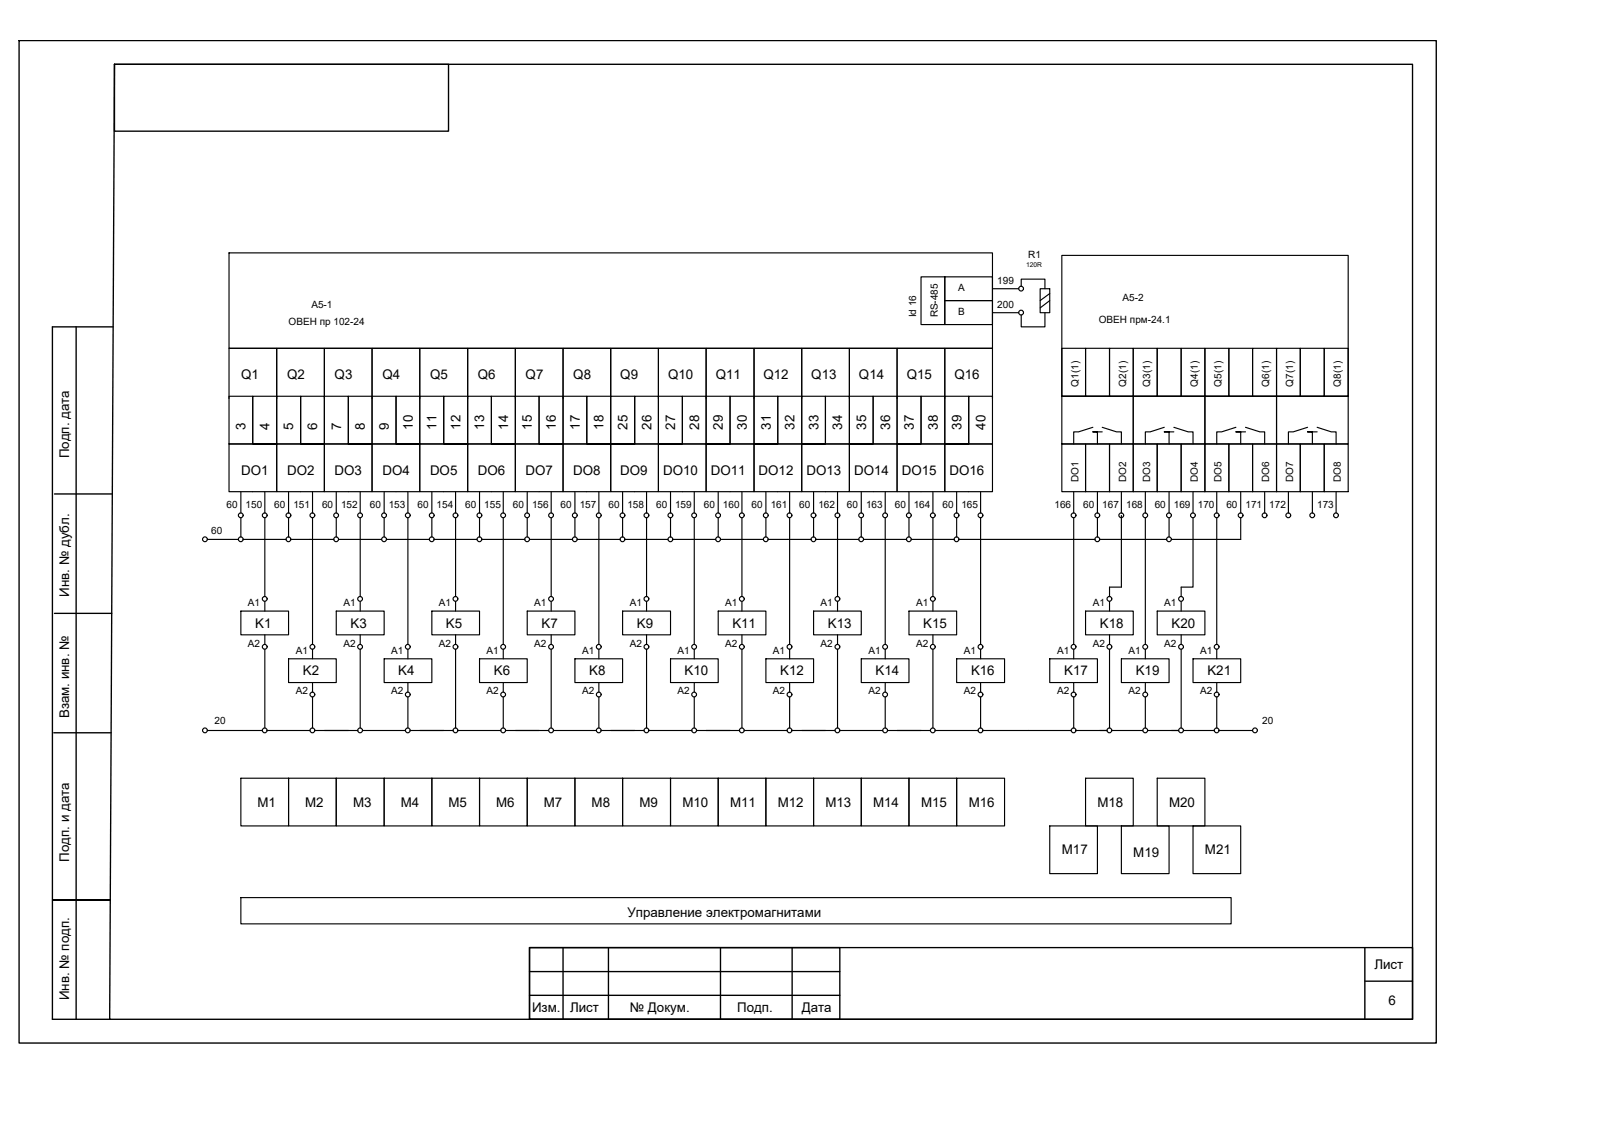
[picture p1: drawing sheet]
<svg xmlns="http://www.w3.org/2000/svg" width="297mm" height="210mm" viewBox="0 0 297 210" stroke-linecap="round" stroke-linejoin="round" font-family="sans-serif">
<g fill="none" stroke="#000" stroke-width=".25">
<path d="M3.5 7.5h263v185.9h-263zM21.2 11.9h240.9v177.1h-241.8zM21.2 11.9h62v12.4h-62zM14.1 60.6v128.4M21 60.6h-11.3v128.4h10.6M10.1 91.6h10.6M10.1 113.7h10.6M10 135.9h10.6M9.8 166.9h10.7M98.2 175.7h163.9v13.3h-163.9zM98.2 175.7h57.6v13.3h-57.6zM104.5 175.7v13.3"/>
<path d="M112.9 175.7v13.3M133.7 175.7v13.3M147 175.7v13.3M253.2 175.7v13.3M98.2 184.6h57.6M98.2 180.2h57.6M253.2 181.9h8.9"/>
</g>
<g fill="none" stroke="#000" stroke-width=".21">
<path d="M42.5 46.9h141.6v17.7h-141.6zM170.9 51.3h4.4v8.9h-4.4zM175.3 51.3h8.8v4.4h-8.8zM175.3 55.7h8.8v4.5h-8.8zM184.1 53.5h4.9M184.1 58h4.9M189.5 53.1v-1.3h4.4v1.7M193 53.5h1.8v4.5h-1.8zM193.9 58v2.6h-4.4v-2.2M194.8 55.7l-1.8 1.4M194.8 54.4l-1.8 1.3M197 47.4h53.1v26.1h-53.1z"/>
<path d="M42.5 73.5h4.4v8.8h-4.4zM46.9 73.5v8.8h4.4v8.9h-8.8v-8.9h8.8v-8.8zM51.3 73.5v-8.9h-8.8v9.3M51.3 73.5h4.5v8.8h-4.5zM55.8 73.5v8.8h4.4v8.9h-8.9v-8.9h8.9v-8.8zM60.2 73.5v-8.9h-8.9v9.3M60.2 73.5h4.4v8.8h-4.4zM64.6 73.5v8.8h4.4v8.9h-8.8v-8.9h8.8v-8.8zM69 73.5v-8.9h-8.8v9.3M69 73.5h4.5v8.8h-4.5zM73.5 73.5v8.8h4.4v8.9h-8.9v-8.9h8.9v-8.8zM77.9 73.5v-8.9h-8.9v9.3"/>
<path d="M77.9 73.5h4.4v8.8h-4.4zM82.3 73.5v8.8h4.5v8.9h-8.9v-8.9h8.9v-8.8zM86.8 73.5v-8.9h-8.9v9.3M86.8 73.5h4.4v8.8h-4.4zM91.2 73.5v8.8h4.4v8.9h-8.8v-8.9h8.8v-8.8zM95.6 73.5v-8.9h-8.8v9.3M95.6 73.5h4.4v8.8h-4.4zM100 73.5v8.8h4.5v8.9h-8.9v-8.9h8.9v-8.8zM104.5 73.5v-8.9h-8.9v9.3M104.5 73.5h4.4v8.8h-4.4zM104.5 73.9v-9.3h8.8v8.9v-8.9h8.9v9.3M108.9 73.5v8.8h4.4v8.9h-8.8v-8.9h8.8v-8.8z"/>
<path d="M113.3 73.5v8.8h8.9v8.9h-8.9v-8.9h4.5v-8.8zM117.8 73.5h4.4v8.8h-4.4zM122.2 73.5v8.8h8.8v8.9h-8.8v-8.9h4.4v-8.8zM122.2 73.5v-8.9h8.8v9.3M126.6 73.5h4.4v8.8h-4.4zM131 73.5v8.8h8.9v8.9h-8.9v-8.9h4.5v-8.8zM131 73.5v-8.9h8.9v9.3M135.5 73.5h4.4v8.8h-4.4zM139.9 73.5v8.8h8.8v8.9h-8.8v-8.9h4.4v-8.8zM139.9 73.5v-8.9h8.8v9.3M144.3 73.5h4.4v8.8h-4.4zM148.7 73.5v8.8h8.9v8.9h-8.9v-8.9h4.4v-8.8z"/>
<path d="M148.7 73.5v-8.9h8.9v9.3M153.1 73.5h4.5v8.8h-4.5zM157.6 73.5v8.8h8.8v8.9h-8.8v-8.9h4.4v-8.8zM157.6 73.5v-8.9h8.8v9.3M162 73.5h4.4v8.8h-4.4zM166.4 73.5v8.8h8.9v8.9h-8.9v-8.9h4.5v-8.8zM166.4 73.5v-8.9h8.9v9.3M170.9 73.5h4.4v8.8h-4.4zM175.3 73.5v8.8h8.8v8.9h-8.8v-8.9h4.4v-8.8zM175.3 73.5v-8.9h8.8v9.3M179.7 73.5h4.4v8.8h-4.4zM197 73.5h13.3v8.8h-13.3z"/>
<path d="M197 64.6h4.4v8.9h-4.4zM201.4 64.6h4.5v8.9h-4.5zM202.8 79.2l-2.7 .9h-.9v2.2M204.5 79.2l2.7 .9h.9v2.2M205.9 64.6h4.4v8.9h-4.4zM210.3 73.5h13.2v8.8h-13.2zM210.3 64.6h4.4v8.9h-4.4zM214.7 64.6h4.4v8.9h-4.4zM216 79.2l-2.6 .9h-.9v2.2M217.8 79.2l2.7 .9h.8v2.2M219.1 64.6h4.4v8.9h-4.4zM223.5 73.5h13.3v8.8h-13.3z"/>
<path d="M223.5 64.6h4.5v8.9h-4.5zM228 64.6h4.4v8.9h-4.4zM229.3 79.2l-2.7 .9h-.9v2.2M231.1 79.2l2.7 .9h.8v2.2M232.4 64.6h4.4v8.9h-4.4zM236.8 73.5h13.3v8.8h-13.3zM236.8 64.6h4.4v8.9h-4.4zM241.2 64.6h4.5v8.9h-4.5zM242.6 79.2l-2.7 .9h-.9v2.2M244.4 79.2l2.6 .9h.9v2.2M245.7 64.6h4.4v8.9h-4.4zM44.7 91.2v4"/>
<path d="M44.7 96v3.6M49.1 91.2v4M49.1 96v14.6M53.5 91.2v4M53.5 96v3.6M58 91.2v4M58 96v23.5M62.4 91.2v4M62.4 96v3.6M66.8 91.2v4M66.8 96v14.6M71.3 91.2v4"/>
<path d="M71.3 96v3.6M75.7 91.2v4M75.7 96v23.5M80.1 91.2v4M80.1 96v3.6M84.5 91.2v4M84.5 96v14.6M89 91.2v4M89 96v3.6M93.4 91.2v4M93.4 96v23.5M97.8 91.2v4"/>
<path d="M97.8 96v3.6M102.3 91.2v4M102.3 96v14.6M106.7 91.2v4M106.7 96v3.6M111.1 91.2v4M111.1 96v23.5M115.5 91.2v4M115.5 96v3.6M120 91.2v4M120 96v14.6M124.4 91.2v4"/>
<path d="M124.4 96v3.6M128.8 91.2v4M128.8 96v23.5M133.3 91.2v4M133.3 96v3.6M137.7 91.2v4M137.7 96v14.6M142.1 91.2v4M142.1 96v3.6M146.5 91.2v4M146.5 96v23.5M150.9 91.2v4"/>
<path d="M150.9 96v3.6M155.4 91.2v4M155.4 96v14.6M159.8 91.2v4M159.8 96v3.6M164.2 91.2v4M164.2 96v23.5M168.6 91.2v4M168.6 96v3.6M173.1 91.2v4M173.1 96v14.6M177.5 91.2v4"/>
<path d="M177.5 96v3.6M181.9 91.2v4M181.9 96v23.5M197 82.3h4.4v8.9h-4.4zM199.2 91.2v4M199.2 96v23.5M201.4 82.3h4.5v8.9h-4.5zM203.6 91.2v4M203.6 96v3.6M204.5 80.1h-1.7h.8v2.2M205.9 82.3h4.4v8.9h-4.4zM208.1 91.2v4"/>
<path d="M208.1 95.6v13.3h-2.2v1.7M210.3 82.3h4.4v8.9h-4.4zM212.5 91.2v4M212.5 96v23.5M214.7 82.3h4.4v8.9h-4.4zM216.9 91.2v4M216.9 96v3.6M217.8 80.1h-1.8h.9v2.2M219.1 82.3h4.4v8.9h-4.4zM221.3 96v12.9h-2.2v1.7M221.3 91.2v4M223.5 82.3h4.5v8.9h-4.5z"/>
<path d="M225.7 91.2v4M225.7 96v23.5M228 82.3h4.4v8.9h-4.4zM230.2 96v4h-12.8M230.2 91.2v4M231.1 80.1h-1.8h.9v2.2M232.4 82.3h4.4v8.9h-4.4zM234.6 91.2v4M236.8 82.3h4.4v8.9h-4.4zM239 91.2v4M241.2 82.3h4.5v8.9h-4.5zM243.5 91.2v4"/>
<path d="M244.4 80.1h-1.8h.9v2.2M245.7 82.3h4.4v8.9h-4.4zM247.9 91.2v4M38.5 100h5.8M44.7 113.3h8.8v4.4h-8.8zM45.2 100h7.9M49.1 111.5v1.8M49.1 117.7v1.8M54 100h8M62.4 113.3h8.9v4.4h-8.9zM62.9 100h7.9M66.8 111.5v1.8"/>
<path d="M66.8 117.7v1.8M71.7 100h8M80.1 113.3h8.9v4.4h-8.9zM80.5 100h8M84.5 111.5v1.8M84.5 117.7v1.8M89.4 100h8M97.8 113.3h8.9v4.4h-8.9zM98.2 100h8M102.3 111.5v1.8M102.3 117.7v1.8M107.1 100h8"/>
<path d="M115.5 113.3h8.9v4.4h-8.9zM116 100h7.9M120 111.5v1.8M120 117.7v1.8M124.8 100h8M133.3 113.3h8.8v4.4h-8.8zM133.7 100h7.9M137.7 111.5v1.8M137.7 117.7v1.8M142.5 100h8M150.9 113.3h8.9v4.4h-8.9zM151.4 100h8"/>
<path d="M155.4 111.5v1.8M155.4 117.7v1.8M160.3 100h7.9M168.6 113.3h8.9v4.4h-8.9zM169.1 100h8M173.1 111.5v1.8M173.1 117.7v1.8M178 100h25.2M201.4 113.3h8.9v4.4h-8.9zM204.1 100h12.4M205.9 111.5v1.8M205.9 117.7v1.8"/>
<path d="M214.7 113.3h8.8v4.4h-8.8zM219.1 111.5v1.8M219.1 117.7v1.8M38.5 135.5h10.2M49.1 120.4v14.6M49.6 135.5h7.9M53.5 122.2h8.9v4.4h-8.9zM58 120.4v1.8M58 126.6v1.7M58 129.2v5.8M58.4 135.5h8M66.8 120.4v14.6"/>
<path d="M67.3 135.5h8M71.3 122.2h8.8v4.4h-8.8zM75.7 120.4v1.8M75.7 126.6v1.7M75.7 129.2v5.8M76.1 135.5h8M84.5 120.4v14.6M85 135.5h7.9M89 122.2h8.8v4.4h-8.8zM93.4 120.4v1.8M93.4 126.6v1.7M93.4 129.2v5.8"/>
<path d="M93.8 135.5h8M102.3 120.4v14.6M102.7 135.5h7.9M106.7 122.2h8.8v4.4h-8.8zM111.1 120.4v1.8M111.1 126.6v1.7M111.1 129.2v5.8M111.5 135.5h8M120 120.4v14.6M120.4 135.5h8M124.4 122.2h8.9v4.4h-8.9zM128.8 120.4v1.8"/>
<path d="M128.8 126.6v1.7M128.8 129.2v5.8M129.3 135.5h7.9M137.7 120.4v14.6M138.1 135.5h8M142.1 122.2h8.8v4.4h-8.8zM146.5 120.4v1.8M146.5 126.6v1.7M146.5 129.2v5.8M147 135.5h7.9M155.4 120.4v14.6M155.8 135.5h8"/>
<path d="M159.8 122.2h8.8v4.4h-8.8zM164.2 120.4v1.8M164.2 126.6v1.7M164.2 129.2v5.8M164.7 135.5h7.9M173.1 120.4v14.6M173.5 135.5h8M177.5 122.2h8.9v4.4h-8.9zM181.9 120.4v1.8M181.9 126.6v1.7M181.9 129.2v5.8M182.4 135.5h16.3"/>
<path d="M194.8 122.2h8.8v4.4h-8.8zM199.2 120.4v1.8M199.2 126.6v1.7M199.2 129.2v5.8M199.6 135.5h5.8M205.9 120.4v14.6M206.3 135.5h5.7M208.1 122.2h8.8v4.4h-8.8zM212.5 120.4v1.8M212.5 126.6v1.7M212.5 129.2v5.8M212.9 135.5h5.8"/>
<path d="M219.1 120.4v14.6M219.6 135.5h5.7M221.3 122.2h8.9v4.4h-8.9zM225.7 120.4v1.8M225.7 126.6v1.7M225.7 129.2v5.8M226.2 135.5h6.2M44.7 144.3h8.8v8.8h-8.8zM53.5 144.3h8.9v8.8h-8.9zM62.4 144.3h8.9v8.8h-8.9zM71.3 144.3h8.8v8.8h-8.8zM80.1 144.3h8.9v8.8h-8.9z"/>
<path d="M89 144.3h8.8v8.8h-8.8zM97.8 144.3h8.9v8.8h-8.9zM106.7 144.3h8.8v8.8h-8.8zM115.5 144.3h8.9v8.8h-8.9zM124.4 144.3h8.9v8.8h-8.9zM133.3 144.3h8.8v8.8h-8.8zM142.1 144.3h8.8v8.8h-8.8zM150.9 144.3h8.9v8.8h-8.9zM159.8 144.3h8.8v8.8h-8.8zM168.6 144.3h8.9v8.8h-8.9zM177.5 144.3h8.9v8.8h-8.9zM194.8 153.1h8.8v8.9h-8.8z"/>
<path d="M201.4 144.3h8.9v8.8h-8.9zM208.1 153.1h8.8v8.9h-8.8zM214.7 144.3h8.8v8.8h-8.8zM221.3 153.1h8.9v8.9h-8.9zM44.7 166.4h183.7v4.9h-183.7z"/>
<circle cx="189.4" cy="58" r=".44"/>
<circle cx="189.4" cy="53.5" r=".44"/>
<circle cx="38" cy="100" r=".44"/>
<circle cx="44.7" cy="100" r=".44"/>
<circle cx="44.7" cy="95.6" r=".44"/>
<circle cx="49.1" cy="95.6" r=".44"/>
<circle cx="53.5" cy="100" r=".44"/>
<circle cx="53.5" cy="95.6" r=".44"/>
<circle cx="58" cy="95.6" r=".44"/>
<circle cx="62.4" cy="100" r=".44"/>
<circle cx="62.4" cy="95.6" r=".44"/>
<circle cx="66.8" cy="95.6" r=".44"/>
<circle cx="71.3" cy="100" r=".44"/>
<circle cx="71.3" cy="95.6" r=".44"/>
<circle cx="75.7" cy="95.6" r=".44"/>
<circle cx="80.1" cy="100" r=".44"/>
<circle cx="80.1" cy="95.6" r=".44"/>
<circle cx="84.5" cy="95.6" r=".44"/>
<circle cx="88.9" cy="95.6" r=".44"/>
<circle cx="88.9" cy="100" r=".44"/>
<circle cx="93.4" cy="95.6" r=".44"/>
<circle cx="97.8" cy="100" r=".44"/>
<circle cx="97.8" cy="95.6" r=".44"/>
<circle cx="102.2" cy="95.6" r=".44"/>
<circle cx="106.6" cy="100" r=".44"/>
<circle cx="106.6" cy="95.6" r=".44"/>
<circle cx="111.1" cy="95.6" r=".44"/>
<circle cx="115.5" cy="100" r=".44"/>
<circle cx="115.5" cy="95.6" r=".44"/>
<circle cx="119.9" cy="95.6" r=".44"/>
<circle cx="124.4" cy="95.6" r=".44"/>
<circle cx="124.4" cy="100" r=".44"/>
<circle cx="128.8" cy="95.6" r=".44"/>
<circle cx="133.2" cy="95.6" r=".44"/>
<circle cx="133.2" cy="100" r=".44"/>
<circle cx="137.6" cy="95.6" r=".44"/>
<circle cx="142.1" cy="95.6" r=".44"/>
<circle cx="142.1" cy="100" r=".44"/>
<circle cx="146.5" cy="95.6" r=".44"/>
<circle cx="150.9" cy="100" r=".44"/>
<circle cx="150.9" cy="95.6" r=".44"/>
<circle cx="155.4" cy="95.6" r=".44"/>
<circle cx="159.8" cy="100" r=".44"/>
<circle cx="159.8" cy="95.6" r=".44"/>
<circle cx="164.2" cy="95.6" r=".44"/>
<circle cx="168.6" cy="95.6" r=".44"/>
<circle cx="168.6" cy="100" r=".44"/>
<circle cx="173.1" cy="95.6" r=".44"/>
<circle cx="177.5" cy="100" r=".44"/>
<circle cx="177.5" cy="95.6" r=".44"/>
<circle cx="181.9" cy="95.6" r=".44"/>
<circle cx="199.2" cy="95.6" r=".44"/>
<circle cx="203.6" cy="100" r=".44"/>
<circle cx="203.6" cy="95.6" r=".44"/>
<circle cx="208" cy="95.6" r=".44"/>
<circle cx="212.5" cy="95.6" r=".44"/>
<circle cx="216.9" cy="100" r=".44"/>
<circle cx="216.9" cy="95.6" r=".44"/>
<circle cx="221.3" cy="95.6" r=".44"/>
<circle cx="225.7" cy="95.6" r=".44"/>
<circle cx="230.2" cy="95.6" r=".44"/>
<circle cx="234.6" cy="95.6" r=".44"/>
<circle cx="239" cy="95.6" r=".44"/>
<circle cx="243.5" cy="95.6" r=".44"/>
<circle cx="247.9" cy="95.6" r=".44"/>
<circle cx="49.1" cy="119.9" r=".44"/>
<circle cx="49.1" cy="111" r=".44"/>
<circle cx="58" cy="119.9" r=".44"/>
<circle cx="66.8" cy="119.9" r=".44"/>
<circle cx="66.8" cy="111" r=".44"/>
<circle cx="75.7" cy="119.9" r=".44"/>
<circle cx="84.5" cy="111" r=".44"/>
<circle cx="84.5" cy="119.9" r=".44"/>
<circle cx="93.4" cy="119.9" r=".44"/>
<circle cx="102.2" cy="111" r=".44"/>
<circle cx="102.2" cy="119.9" r=".44"/>
<circle cx="111.1" cy="119.9" r=".44"/>
<circle cx="119.9" cy="111" r=".44"/>
<circle cx="119.9" cy="119.9" r=".44"/>
<circle cx="128.8" cy="119.9" r=".44"/>
<circle cx="137.6" cy="111" r=".44"/>
<circle cx="137.6" cy="119.9" r=".44"/>
<circle cx="146.5" cy="119.9" r=".44"/>
<circle cx="155.4" cy="119.9" r=".44"/>
<circle cx="155.4" cy="111" r=".44"/>
<circle cx="164.2" cy="119.9" r=".44"/>
<circle cx="173.1" cy="111" r=".44"/>
<circle cx="173.1" cy="119.9" r=".44"/>
<circle cx="181.9" cy="119.9" r=".44"/>
<circle cx="199.2" cy="119.9" r=".44"/>
<circle cx="205.8" cy="111" r=".44"/>
<circle cx="205.8" cy="119.9" r=".44"/>
<circle cx="212.5" cy="119.9" r=".44"/>
<circle cx="219.1" cy="111" r=".44"/>
<circle cx="219.1" cy="119.9" r=".44"/>
<circle cx="225.7" cy="119.9" r=".44"/>
<circle cx="38" cy="135.4" r=".44"/>
<circle cx="49.1" cy="135.4" r=".44"/>
<circle cx="58" cy="128.8" r=".44"/>
<circle cx="58" cy="135.4" r=".44"/>
<circle cx="66.8" cy="135.4" r=".44"/>
<circle cx="75.7" cy="128.8" r=".44"/>
<circle cx="75.7" cy="135.4" r=".44"/>
<circle cx="84.5" cy="135.4" r=".44"/>
<circle cx="93.4" cy="135.4" r=".44"/>
<circle cx="93.4" cy="128.8" r=".44"/>
<circle cx="102.2" cy="135.4" r=".44"/>
<circle cx="111.1" cy="128.8" r=".44"/>
<circle cx="111.1" cy="135.4" r=".44"/>
<circle cx="119.9" cy="135.4" r=".44"/>
<circle cx="128.8" cy="135.4" r=".44"/>
<circle cx="128.8" cy="128.8" r=".44"/>
<circle cx="137.6" cy="135.4" r=".44"/>
<circle cx="146.5" cy="128.8" r=".44"/>
<circle cx="146.5" cy="135.4" r=".44"/>
<circle cx="155.4" cy="135.4" r=".44"/>
<circle cx="164.2" cy="128.8" r=".44"/>
<circle cx="164.2" cy="135.4" r=".44"/>
<circle cx="173.1" cy="135.4" r=".44"/>
<circle cx="181.9" cy="135.4" r=".44"/>
<circle cx="181.9" cy="128.8" r=".44"/>
<circle cx="199.2" cy="128.8" r=".44"/>
<circle cx="199.2" cy="135.4" r=".44"/>
<circle cx="205.8" cy="135.4" r=".44"/>
<circle cx="212.5" cy="135.4" r=".44"/>
<circle cx="212.5" cy="128.8" r=".44"/>
<circle cx="219.1" cy="135.4" r=".44"/>
<circle cx="225.7" cy="135.4" r=".44"/>
<circle cx="225.7" cy="128.8" r=".44"/>
<circle cx="232.8" cy="135.4" r=".44"/>
</g>
<g font-size="2.5">
<text x="44.7" y="70.3">Q1</text>
<text x="53.3" y="70.3">Q2</text>
<text x="62.1" y="70.3">Q3</text>
<text x="71" y="70.3">Q4</text>
<text x="79.8" y="70.3">Q5</text>
<text x="88.7" y="70.3">Q6</text>
<text x="97.5" y="70.3">Q7</text>
<text x="106.4" y="70.3">Q8</text>
<text x="115.1" y="70.3">Q9</text>
<text x="123.9" y="70.3">Q10</text>
<text x="132.8" y="70.3">Q11</text>
<text x="141.6" y="70.3">Q12</text>
<text x="150.5" y="70.3">Q13</text>
<text x="159.4" y="70.3">Q14</text>
<text x="168.2" y="70.3">Q15</text>
<text x="177.1" y="70.3">Q16</text>
<text x="45.5" y="79.7" transform="rotate(-90 45.5 79.7)">3</text>
<text x="50" y="79.7" transform="rotate(-90 50 79.7)">4</text>
<text x="54.4" y="79.7" transform="rotate(-90 54.4 79.7)">5</text>
<text x="58.8" y="79.7" transform="rotate(-90 58.8 79.7)">6</text>
<text x="63.3" y="79.7" transform="rotate(-90 63.3 79.7)">7</text>
<text x="67.7" y="79.7" transform="rotate(-90 67.7 79.7)">8</text>
<text x="72.1" y="79.7" transform="rotate(-90 72.1 79.7)">9</text>
<text x="76.6" y="79.7" transform="rotate(-90 76.6 79.7)">10</text>
<text x="81" y="79.7" transform="rotate(-90 81 79.7)">11</text>
<text x="85.4" y="79.7" transform="rotate(-90 85.4 79.7)">12</text>
<text x="89.8" y="79.7" transform="rotate(-90 89.8 79.7)">13</text>
<text x="94.3" y="79.7" transform="rotate(-90 94.3 79.7)">14</text>
<text x="98.7" y="79.7" transform="rotate(-90 98.7 79.7)">15</text>
<text x="103.1" y="79.7" transform="rotate(-90 103.1 79.7)">16</text>
<text x="107.6" y="79.7" transform="rotate(-90 107.6 79.7)">17</text>
<text x="112" y="79.7" transform="rotate(-90 112 79.7)">18</text>
<text x="116.4" y="79.7" transform="rotate(-90 116.4 79.7)">25</text>
<text x="120.8" y="79.7" transform="rotate(-90 120.8 79.7)">26</text>
<text x="125.3" y="79.7" transform="rotate(-90 125.3 79.7)">27</text>
<text x="129.7" y="79.7" transform="rotate(-90 129.7 79.7)">28</text>
<text x="134.1" y="79.7" transform="rotate(-90 134.1 79.7)">29</text>
<text x="138.5" y="79.7" transform="rotate(-90 138.5 79.7)">30</text>
<text x="143" y="79.7" transform="rotate(-90 143 79.7)">31</text>
<text x="147.4" y="79.7" transform="rotate(-90 147.4 79.7)">32</text>
<text x="151.8" y="79.7" transform="rotate(-90 151.8 79.7)">33</text>
<text x="156.2" y="79.7" transform="rotate(-90 156.2 79.7)">34</text>
<text x="160.7" y="79.7" transform="rotate(-90 160.7 79.7)">35</text>
<text x="165.1" y="79.7" transform="rotate(-90 165.1 79.7)">36</text>
<text x="169.5" y="79.7" transform="rotate(-90 169.5 79.7)">37</text>
<text x="174" y="79.7" transform="rotate(-90 174 79.7)">38</text>
<text x="178.4" y="79.7" transform="rotate(-90 178.4 79.7)">39</text>
<text x="182.8" y="79.7" transform="rotate(-90 182.8 79.7)">40</text>
<text x="12.8" y="85" transform="rotate(-90 12.8 85)">Подп. дата</text>
<text x="44.7" y="88.1">DO1</text>
<text x="53.3" y="88.1">DO2</text>
<text x="62.1" y="88.1">DO3</text>
<text x="71" y="88.1">DO4</text>
<text x="79.8" y="88.1">DO5</text>
<text x="88.7" y="88.1">DO6</text>
<text x="97.5" y="88.1">DO7</text>
<text x="106.4" y="88.1">DO8</text>
<text x="115.1" y="88.1">DO9</text>
<text x="123" y="88.1">DO10</text>
<text x="131.9" y="88.1">DO11</text>
<text x="140.7" y="88.1">DO12</text>
<text x="149.6" y="88.1">DO13</text>
<text x="158.5" y="88.1">DO14</text>
<text x="167.3" y="88.1">DO15</text>
<text x="176.2" y="88.1">DO16</text>
<text x="12.8" y="110.6" transform="rotate(-90 12.8 110.6)">Инв. № дубл.</text>
<text x="47.4" y="116.4">K1</text>
<text x="65.1" y="116.4">K3</text>
<text x="82.7" y="116.4">K5</text>
<text x="100.5" y="116.4">K7</text>
<text x="118.2" y="116.4">K9</text>
<text x="135.9" y="116.4">K11</text>
<text x="153.6" y="116.4">K13</text>
<text x="171.3" y="116.4">K15</text>
<text x="204.1" y="116.4">K18</text>
<text x="217.4" y="116.4">K20</text>
<text x="56.2" y="125.3">K2</text>
<text x="73.9" y="125.3">K4</text>
<text x="91.6" y="125.3">K6</text>
<text x="109.3" y="125.3">K8</text>
<text x="127" y="125.3">K10</text>
<text x="144.8" y="125.3">K12</text>
<text x="162.5" y="125.3">K14</text>
<text x="180.2" y="125.3">K16</text>
<text x="197.4" y="125.3">K17</text>
<text x="210.7" y="125.3">K19</text>
<text x="224" y="125.3">K21</text>
<text x="12.8" y="133.2" transform="rotate(-90 12.8 133.2)">Взам. инв. №</text>
<text x="47.8" y="149.6">M1</text>
<text x="56.6" y="149.6">M2</text>
<text x="65.5" y="149.6">M3</text>
<text x="74.4" y="149.6">M4</text>
<text x="83.2" y="149.6">M5</text>
<text x="92.1" y="149.6">M6</text>
<text x="100.9" y="149.6">M7</text>
<text x="109.8" y="149.6">M8</text>
<text x="118.6" y="149.6">M9</text>
<text x="126.6" y="149.6">M10</text>
<text x="135.5" y="149.6">M11</text>
<text x="144.3" y="149.6">M12</text>
<text x="153.1" y="149.6">M13</text>
<text x="162" y="149.6">M14</text>
<text x="170.9" y="149.6">M15</text>
<text x="179.7" y="149.6">M16</text>
<text x="203.6" y="149.6">M18</text>
<text x="216.9" y="149.6">M20</text>
<text x="12.8" y="159.8" transform="rotate(-90 12.8 159.8)">Подп. и дата</text>
<text x="197" y="158.4">M17</text>
<text x="210.3" y="158.9">M19</text>
<text x="223.5" y="158.4">M21</text>
<text x="116.4" y="170">Управление электромагнитами</text>
<text x="255" y="179.7">Лист</text>
<text x="12.8" y="185.4" transform="rotate(-90 12.8 185.4)">Инв. № подп.</text>
<text x="98.7" y="187.7">Изм.</text>
<text x="105.8" y="187.7">Лист</text>
<text x="116.9" y="187.7">№ Докум.</text>
<text x="136.8" y="187.7">Подп.</text>
<text x="148.7" y="187.7">Дата</text>
<text x="257.6" y="186.3">6</text>
</g>
<g font-size="1.9">
<text x="190.8" y="47.8">R1</text>
<text x="185" y="52.6">199</text>
<text x="57.8" y="57.1">A5-1</text>
<text x="170" y="58.9" transform="rotate(-90 170 58.9)">Id 16</text>
<text x="174" y="58.9" transform="rotate(-90 174 58.9)">RS-485</text>
<text x="177.7" y="54">A</text>
<text x="177.7" y="58.4">B</text>
<text x="185" y="57.1">200</text>
<text x="203.9" y="60">ОВЕН прм-24.1</text>
<text x="208.3" y="55.7">A5-2</text>
<text x="53.5" y="60.2">ОВЕН пр 102-24</text>
<text x="200.1" y="71.7" transform="rotate(-90 200.1 71.7)">Q1(1)</text>
<text x="208.9" y="71.7" transform="rotate(-90 208.9 71.7)">Q2(1)</text>
<text x="213.4" y="71.7" transform="rotate(-90 213.4 71.7)">Q3(1)</text>
<text x="222.2" y="71.7" transform="rotate(-90 222.2 71.7)">Q4(1)</text>
<text x="226.6" y="71.7" transform="rotate(-90 226.6 71.7)">Q5(1)</text>
<text x="235.5" y="71.7" transform="rotate(-90 235.5 71.7)">Q6(1)</text>
<text x="239.9" y="71.7" transform="rotate(-90 239.9 71.7)">Q7(1)</text>
<text x="248.8" y="71.7" transform="rotate(-90 248.8 71.7)">Q8(1)</text>
<text x="200.1" y="89.4" transform="rotate(-90 200.1 89.4)">DO1</text>
<text x="208.9" y="89.4" transform="rotate(-90 208.9 89.4)">DO2</text>
<text x="213.4" y="89.4" transform="rotate(-90 213.4 89.4)">DO3</text>
<text x="222.2" y="89.4" transform="rotate(-90 222.2 89.4)">DO4</text>
<text x="226.6" y="89.4" transform="rotate(-90 226.6 89.4)">DO5</text>
<text x="235.5" y="89.4" transform="rotate(-90 235.5 89.4)">DO6</text>
<text x="239.9" y="89.4" transform="rotate(-90 239.9 89.4)">DO7</text>
<text x="248.8" y="89.4" transform="rotate(-90 248.8 89.4)">DO8</text>
<text x="42" y="94.3">60</text>
<text x="45.6" y="94.3">150</text>
<text x="50.9" y="94.3">60</text>
<text x="54.4" y="94.3">151</text>
<text x="59.8" y="94.3">60</text>
<text x="63.3" y="94.3">152</text>
<text x="68.6" y="94.3">60</text>
<text x="72.1" y="94.3">153</text>
<text x="77.5" y="94.3">60</text>
<text x="81" y="94.3">154</text>
<text x="86.3" y="94.3">60</text>
<text x="89.9" y="94.3">155</text>
<text x="95.2" y="94.3">60</text>
<text x="98.7" y="94.3">156</text>
<text x="104" y="94.3">60</text>
<text x="107.6" y="94.3">157</text>
<text x="112.9" y="94.3">60</text>
<text x="116.4" y="94.3">158</text>
<text x="121.7" y="94.3">60</text>
<text x="125.3" y="94.3">159</text>
<text x="130.6" y="94.3">60</text>
<text x="134.1" y="94.3">160</text>
<text x="139.4" y="94.3">60</text>
<text x="143" y="94.3">161</text>
<text x="148.3" y="94.3">60</text>
<text x="151.8" y="94.3">162</text>
<text x="157.1" y="94.3">60</text>
<text x="160.7" y="94.3">163</text>
<text x="166" y="94.3">60</text>
<text x="169.5" y="94.3">164</text>
<text x="174.9" y="94.3">60</text>
<text x="178.4" y="94.3">165</text>
<text x="195.7" y="94.3">166</text>
<text x="201" y="94.3">60</text>
<text x="204.5" y="94.3">167</text>
<text x="208.9" y="94.3">168</text>
<text x="214.2" y="94.3">60</text>
<text x="217.8" y="94.3">169</text>
<text x="222.2" y="94.3">170</text>
<text x="227.5" y="94.3">60</text>
<text x="231.1" y="94.3">171</text>
<text x="235.5" y="94.3">172</text>
<text x="244.4" y="94.3">173</text>
<text x="39.2" y="99.1">60</text>
<text x="46" y="112.4">A1</text>
<text x="63.7" y="112.4">A1</text>
<text x="81.4" y="112.4">A1</text>
<text x="99.1" y="112.4">A1</text>
<text x="116.9" y="112.4">A1</text>
<text x="134.6" y="112.4">A1</text>
<text x="152.3" y="112.4">A1</text>
<text x="170" y="112.4">A1</text>
<text x="202.8" y="112.4">A1</text>
<text x="216" y="112.4">A1</text>
<text x="46" y="119.9">A2</text>
<text x="63.7" y="119.9">A2</text>
<text x="81.4" y="119.9">A2</text>
<text x="99.1" y="119.9">A2</text>
<text x="116.9" y="119.9">A2</text>
<text x="134.6" y="119.9">A2</text>
<text x="152.3" y="119.9">A2</text>
<text x="170" y="119.9">A2</text>
<text x="202.8" y="119.9">A2</text>
<text x="216" y="119.9">A2</text>
<text x="54.9" y="121.2">A1</text>
<text x="72.6" y="121.2">A1</text>
<text x="90.3" y="121.2">A1</text>
<text x="108" y="121.2">A1</text>
<text x="125.7" y="121.2">A1</text>
<text x="143.4" y="121.2">A1</text>
<text x="161.1" y="121.2">A1</text>
<text x="178.8" y="121.2">A1</text>
<text x="196.1" y="121.2">A1</text>
<text x="209.4" y="121.2">A1</text>
<text x="222.7" y="121.2">A1</text>
<text x="54.9" y="128.8">A2</text>
<text x="72.6" y="128.8">A2</text>
<text x="90.3" y="128.8">A2</text>
<text x="108" y="128.8">A2</text>
<text x="125.7" y="128.8">A2</text>
<text x="143.4" y="128.8">A2</text>
<text x="161.1" y="128.8">A2</text>
<text x="178.8" y="128.8">A2</text>
<text x="196.1" y="128.8">A2</text>
<text x="209.4" y="128.8">A2</text>
<text x="222.7" y="128.8">A2</text>
<text x="39.8" y="134.3">20</text>
<text x="234.2" y="134.3">20</text>
</g>
<text font-size="1.2" x="190.4" y="49.6">120R</text>
</svg>
